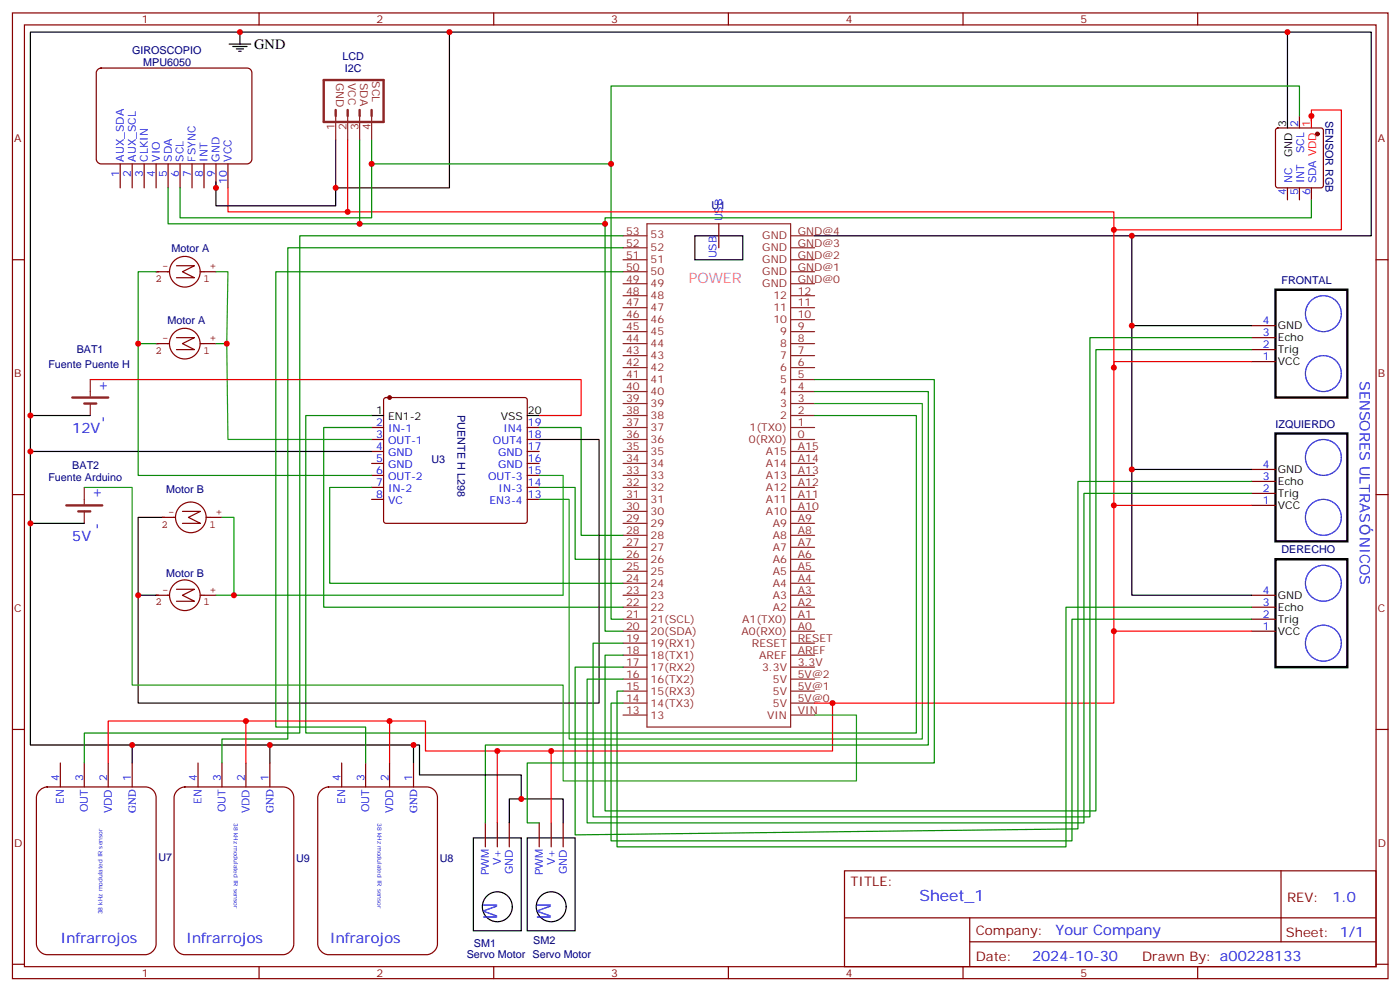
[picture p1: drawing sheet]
<svg xmlns="http://www.w3.org/2000/svg" width="413mm" height="292mm" viewBox="0 0 413 292" stroke-linecap="round" stroke-linejoin="round" font-family="sans-serif">
<g fill="none" stroke="#870000" stroke-width=".35">
<path d="M3.7 3.8h405.3v284.3h-405.3zM7.2 7.3h398.3v277.3h-398.3zM76.3 3.8v3.5M145.5 3.8v3.5M214.6 3.8v3.5M283.8 3.8v3.5M352.9 3.8v3.5M376.1 37.9l.5-.2h12.7l.5 .2 .2 .5v16.2l-.3 .5-.4 .2h-12.7l-.5-.2-.3-.5v-16.2zM382.9 34.1v3.6M379.4 55.3v3.5M382.9 55.3v3.5M386.4 55.3v3.5"/>
<path d="M3.7 76.5h3.5M211.8 65.9v7.1M405.5 76.5h3.5M368.8 99.4h7M368.8 95.9h7M113.3 117.3l.4-.2h41l.5 .2 .2 .5v35.6l-.3 .5-.4 .2h-41l-.5-.2-.2-.5v-35.6zM368.8 106.5h7M368.8 102.9h7M109.5 125.9h3.5M109.5 129.4h3.5M109.5 132.9h3.5M109.5 136.5h3.5"/>
<path d="M109.5 140h3.5M155.4 125.9h3.5M155.4 129.4h3.5M155.4 132.9h3.5M155.4 136.5h3.5M155.4 140h3.5M368.8 138.2h7M3.7 145.6h3.5M109.5 143.5h3.5M109.5 147h3.5M155.4 143.5h3.5M155.4 147h3.5"/>
<path d="M368.8 148.8h7M368.8 145.3h7M368.8 141.7h7M405.5 145.6h3.5M368.8 178.8h7M368.8 175.3h7M368.8 185.8h7M368.8 182.3h7M3.7 214.8h3.5M405.5 214.8h3.5M248.8 256.4h156.7v28.2h-156.7zM377.5 256.4v20.9"/>
<path d="M248.9 270.2h156.5M285.8 277.3h119.6M285.8 270.2v14.2M3.7 283.9h3.5M76.3 284.6v3.5M145.5 284.6v3.5M214.6 284.6v3.5M283.8 284.6v3.5M352.9 284.6v3.5M405.5 283.9h3.5"/>
</g>
<g fill="none" stroke="#8c2424" stroke-width=".35">
<path d="M98.9 34.1v7.1M102.4 34.1v7.1M106 34.1v7.1M109.5 34.1v7.1M183.6 69.4h7M183.6 76.5h7M183.6 73h7M190.6 65.9h42.4v148.2h-42.4zM233 69.4h7M233 76.5h7M233 73h7M183.6 97.6h7"/>
<path d="M183.6 94.1h7M183.6 90.6h7M183.6 87.1h7M183.6 83.5h7M183.6 80h7M233 97.6h7M233 94.1h7M233 90.6h7M233 87.1h7M233 83.5h7M233 80h7M183.6 118.8h7"/>
<path d="M183.6 115.3h7M183.6 111.8h7M183.6 108.2h7M183.6 104.7h7M183.6 101.2h7M233 118.8h7M233 115.3h7M233 111.8h7M233 108.2h7M233 104.7h7M233 101.2h7M183.6 140h7"/>
<path d="M183.6 136.5h7M183.6 132.9h7M183.6 125.9h7M183.6 122.3h7M183.6 129.4h7M233 140h7M233 136.5h7M233 132.9h7M233 125.9h7M233 122.3h7M233 129.4h7M183.6 157.6h7"/>
<path d="M183.6 154.1h7M183.6 150.6h7M183.6 147h7M183.6 143.5h7M233 157.6h7M233 154.1h7M233 150.6h7M233 147h7M233 143.5h7M183.6 178.8h7M183.6 175.3h7M183.6 171.7h7"/>
<path d="M183.6 168.2h7M183.6 164.7h7M183.6 161.1h7M233 178.8h7M233 175.3h7M233 171.7h7M233 168.2h7M233 164.7h7M233 161.1h7M183.6 189.4h7M183.6 185.8h7M183.6 182.3h7"/>
<path d="M183.6 200h7M183.6 196.4h7M183.6 192.9h7M233 189.4h7M233 185.8h7M233 182.3h7M233 200h7M233 196.4h7M233 192.9h7M183.6 207h7M183.6 203.5h7M183.6 210.5h7"/>
<path d="M233 207h7M233 203.5h7M233 210.5h7"/>
</g>
<g fill="none" stroke="#000" stroke-width=".35">
<path d="M67.5 13h6.4M68.6 13.7h4.2M69.6 14.4h2.2M70.3 15.1h.7M70.7 9.5v3.5M379.4 9.5v28.2M204.8 69.4h14.1v7.1h-14.1zM240 69.4h164.1v-59.9h-395.1v123.4h100.5M333.5 69.4v26.5h35.3M333.5 95.9v42.3h35.3M109.5 122.3h3.5M155.4 122.3h3.5"/>
<path d="M333.5 138.2v37.1h35.3M40.7 175.3h5.3"/>
</g>
<g fill="#870000" stroke="#870000" stroke-width=".35">
<circle cx="114.8" cy="117.1" r=".53"/>
<circle cx="388.2" cy="39.4" r=".53"/>
</g>
<g fill="none" stroke="#008700" stroke-width=".35">
<path d="M382.9 34.1v-8.8h-202.8v157h3.5M106 41.2v24.7h72.3M109.5 41.2v7.1h70.6M386.4 58.8v5.3h-208.1v121.7h5.3M368.8 99.4h-47.6v141.1h-146.4v-51.1h8.8M40.7 101.2h5.3M63.6 101.2h3.2M368.8 102.9h-45.9v135.9h-144.6v-45.9h5.3M109.5 125.9h-14.1v52.9h88.2M158.9 125.9h12.3v31.7h12.4M158.9 143.5h10.6v21.2h14.1M368.8 145.3h-49.4v97h-146.4v-42.3h10.6"/>
<path d="M368.8 141.7h-51.2v102.4l-148.1 1.7v-49.4h14.1M368.8 178.8h-54.7v70.5h-132.3v-45.8h1.8M368.8 182.3h-52.9v65.3h-135.8v-40.6h3.5"/>
</g>
<path d="M46 80h-5.3v60h68.8M109.5 122.3h-19.4v93.5h179.9v-93.5h-30" fill="none" stroke="#090" stroke-width=".35"/>
<path d="M63.6 80h3.6l-.4 21.2 .4 28.2h42.3M240 118.8h31.8v98.8h-104.1v-70.6h-8.8" fill="none" stroke="#390" stroke-width=".35"/>
<g fill="none" stroke="#850000" stroke-width=".35">
<path d="M52 78.2h5.3l-3.5 1.8 3.5 1.8h-5.3M54.5 75.5a4.5 4.5 0 0 1 4 6.5 4.5 4.5 0 0 1-7.6 .8 4.5 4.5 0 0 1 2.6-7.2l.8-.1M46 80h4M52 99.4h5.3l-3.5 1.8 3.5 1.7h-5.3M54.5 96.7a4.5 4.5 0 0 1 4 6.5 4.5 4.5 0 0 1-7.6 .8 4.5 4.5 0 0 1 2.6-7.2l.8-.1M59 80h4.6M46 101.2h4M59 101.2h4.6M47.8 152.3h3.9M53.8 150.6h5.3l-3.6 1.7 3.6 1.8h-5.3M56.2 147.8a4.5 4.5 0 0 1 4.1 6.5 4.5 4.5 0 0 1-7.6 .8 4.5 4.5 0 0 1 2.5-7.2l.8-.1M60.7 152.3h4.7"/>
<path d="M46 175.3h4M52 173.5h5.3l-3.5 1.8 3.5 1.7h-5.3M54.5 170.7a4.5 4.5 0 0 1 4 6.5 4.5 4.5 0 0 1-7.6 .9 4.5 4.5 0 0 1 2.6-7.2l.8-.2M59 175.3h4.6"/>
</g>
<path d="M65.4 152.3h3.5v23h-5.3" fill="none" stroke="#0c0" stroke-width=".35"/>
<path d="M132.4 9.5v45.8h-33.5v-14.1M158.9 129.4h17.6v77.6h-135.8v-54.7h7.1" fill="none" stroke="#300" stroke-width=".35"/>
<path d="M375.8 85.3h21.2v31.8h-21.2zM375.8 127.6h21.2v31.8h-21.2zM375.8 164.7h21.2v31.7h-21.2z" fill="none" stroke="#000" stroke-width=".71"/>
<g fill="none" stroke="#00f" stroke-width=".35">
<circle cx="390" cy="92.4" r="5.3"/>
<circle cx="390" cy="110" r="5.3"/>
<circle cx="390" cy="134.7" r="5.3"/>
<circle cx="390" cy="152.3" r="5.3"/>
<circle cx="390" cy="171.7" r="5.3"/>
<circle cx="390" cy="189.4" r="5.3"/>
</g>
<path d="M386.4 35.9v-3.5h8.9v35.3h-67.1v40.5M386.4 34.1v3.6M102.4 41.2v21.2h225.8v5.3M368.8 106.5h-40.6v100.5h-88.2M328.2 148.8h40.6M328.2 185.8h40.6" fill="none" stroke="#f00" stroke-width=".35"/>
<path d="M95.4 23.6h17.6v12.3h-17.6zM98.9 32.4v1.7M102.4 32.4v1.7M106 32.4v1.7M109.5 32.4v1.7" fill="none" stroke="#8c2424" stroke-width=".71"/>
<path d="M11.5 232.9a3.4 3.4 0 0 1 2.4-1.2h28.9a3.2 3.2 0 0 1 3.2 3.2v43a3.4 3.4 0 0 1-3.2 3.2h-28.9a3.4 3.4 0 0 1-3.2-3.2v-43l.1-.7z" fill="#fff" stroke="#870000" stroke-width=".35"/>
<path d="M17.8 224.6v7.1M24.8 224.6v7.1M31.9 224.6v7.1M38.9 224.6v7.1" fill="none" stroke="#870000" stroke-width=".35"/>
<path d="M94.4 232.9a3.4 3.4 0 0 1 2.4-1.2h28.9a3.2 3.2 0 0 1 3.2 3.2v43a3.4 3.4 0 0 1-3.2 3.2h-28.9a3.4 3.4 0 0 1-3.2-3.2v-43l.1-.7z" fill="#fff" stroke="#870000" stroke-width=".35"/>
<path d="M100.7 224.6v7.1M107.7 224.6v7.1M114.8 224.6v7.1M121.8 224.6v7.1" fill="none" stroke="#870000" stroke-width=".35"/>
<path d="M52.1 232.9a3.4 3.4 0 0 1 2.4-1.2h28.9a3.2 3.2 0 0 1 3.2 3.2v43a3.4 3.4 0 0 1-3.2 3.2h-28.9a3.4 3.4 0 0 1-3.2-3.2v-43l.1-.7z" fill="#fff" stroke="#870000" stroke-width=".35"/>
<path d="M58.3 224.6v7.1M65.4 224.6v7.1M72.5 224.6v7.1M79.5 224.6v7.1" fill="none" stroke="#870000" stroke-width=".35"/>
<path d="M9 132.9v86.5h112.8v5.2" fill="none" stroke="#000" stroke-width=".35"/>
<path d="M158.9 140h7v35.3h-97" fill="none" stroke="#0c0" stroke-width=".35"/>
<path d="M183.6 69.4h-95.3v146.4h-63.5v8.8M183.6 73h-98.8v144.6h-19.4v7M183.6 80h-102.3v134.1h26.4v10.5M109.5 143.5h-12.3v28.2h86.4" fill="none" stroke="#008700" stroke-width=".35"/>
<path d="M28.7 20.6l1.1-.6h43a1.41 1.41 0 0 1 1.4 1.4v25.4a1.51 1.51 0 0 1-1.4 1.5h-43a1.51 1.51 0 0 1-1.4-1.5v-25.4z" fill="#fff" stroke="#800000" stroke-width=".35"/>
<g fill="none" stroke="#870000" stroke-width=".35">
<path d="M35.4 48.3v7M38.9 48.3v7M42.5 48.3v7M46 48.3v7M49.5 48.3v7M53.1 48.3v7M56.6 48.3v7M60.1 48.3v7M63.6 48.3v7M67.2 48.3v7M143 242.3v7M146.5 242.3v7"/>
<path d="M150.1 242.3v7M158.9 242.3v7M162.4 242.3v7M165.9 242.3v7"/>
</g>
<path d="M67.2 55.3v7.1h35.2M26.6 111.8h144.6v10.5h-12.3M72.5 212.3v12.3M114.8 212.3v12.3M245.3 207v14.1h-119.9v-8.8h-93.5v12.3M146.5 221.1v21.2M162.4 221.1v21.2" fill="none" stroke="#f00" stroke-width=".35"/>
<g fill="none" stroke="#000" stroke-width=".35">
<path d="M63.6 53.6v7h35.3v-5.3M9 122.3h17.6M9 154.1h15.8M38.9 219.4v5.2M121.8 219.4h1.8v8.8h30v7M139.5 246.7h14.1v27.3h-14.1zM150.1 242.3v-7.1h15.8v7.1M155.4 246.7h14.1v27.3h-14.1z"/>
<circle cx="146.5" cy="267" r="4.4"/>
<circle cx="162.4" cy="267" r="4.4"/>
</g>
<path d="M49.5 55.3v10.6h56.5M109.5 48.3v15.8h-56.4v-8.8M240 115.3h33.5v104.1h-130.5v22.9M240 111.8h35.3v112.8h-119.9v17.7h3.5" fill="none" stroke="#008700" stroke-width=".35"/>
<path d="M79.5 219.4v5.2" fill="none" stroke="#300" stroke-width=".35"/>
<path d="M21.3 117.1h10.6M24.8 118.8h3.6M19.5 148.8h10.6M23.1 150.6h3.5" fill="none" stroke="#8c2424" stroke-width=".71"/>
<path d="M26.6 111.8v4.9M26.6 118.8v3.5M24.8 143.5v4.9M24.8 150.6v3.5" fill="none" stroke="#8c2424" stroke-width=".35"/>
<path d="M24.8 143.5h14.1v58.2h127v28.2h86.5v-19.4h-12.4" fill="none" stroke="#390" stroke-width=".35"/>
<g fill="#c00">
<circle cx="40.7" cy="101.2" r=".88"/>
<circle cx="40.7" cy="175.3" r=".88"/>
<circle cx="333.5" cy="95.9" r=".88"/>
<circle cx="333.5" cy="138.2" r=".88"/>
<circle cx="328.2" cy="148.8" r=".88"/>
<circle cx="328.2" cy="185.8" r=".88"/>
<circle cx="386.4" cy="34.1" r=".88"/>
<circle cx="328.2" cy="108.2" r=".88"/>
<circle cx="379.4" cy="9.5" r=".88"/>
<circle cx="132.4" cy="9.5" r=".88"/>
<circle cx="328.2" cy="67.7" r=".88"/>
<circle cx="180.1" cy="48.3" r=".88"/>
<circle cx="178.3" cy="65.9" r=".88"/>
<circle cx="9" cy="132.9" r=".88"/>
<circle cx="70.7" cy="9.5" r=".88"/>
<circle cx="66.8" cy="101.2" r=".88"/>
<circle cx="68.9" cy="175.3" r=".88"/>
<circle cx="102.4" cy="62.4" r=".88"/>
<circle cx="98.9" cy="55.3" r=".88"/>
<circle cx="63.6" cy="55.3" r=".88"/>
<circle cx="106" cy="65.9" r=".88"/>
<circle cx="109.5" cy="48.3" r=".88"/>
<circle cx="333.5" cy="69.4" r=".88"/>
<circle cx="79.5" cy="219.4" r=".88"/>
<circle cx="38.9" cy="219.4" r=".88"/>
<circle cx="245.3" cy="207" r=".88"/>
<circle cx="114.8" cy="212.3" r=".88"/>
<circle cx="72.5" cy="212.3" r=".88"/>
<circle cx="9" cy="122.3" r=".88"/>
<circle cx="9" cy="154.1" r=".88"/>
<circle cx="146.5" cy="221.1" r=".88"/>
<circle cx="162.4" cy="221.1" r=".88"/>
<circle cx="121.8" cy="219.4" r=".88"/>
<circle cx="153.6" cy="235.2" r=".88"/>
</g>
<g font-size="5.6" fill="#00f">
<text x="142.4" y="265.7" transform="rotate(90 142.4 265.7)">M</text>
<text x="158.3" y="265.7" transform="rotate(90 158.3 265.7)">M</text>
</g>
<text font-size="4.6" fill="#00f" x="270.9" y="265.4">Sheet_1</text>
<text font-size="4.2" x="74.9" y="14.4">GND</text>
<text font-size="4.2" fill="#f0f" x="202.9" y="83.2">POWER</text>
<g font-size="4.2" fill="#00f">
<text x="29.4" y="111.8" transform="rotate(90 29.4 111.8)">+</text>
<text x="400.7" y="112.2" transform="rotate(90 400.7 112.2)">SENSORES ULTRAS</text>
<text x="29.4" y="122.3" transform="rotate(90 29.4 122.3)">-</text>
<text x="21.3" y="127.6">12V</text>
<text x="27.6" y="143.5" transform="rotate(90 27.6 143.5)">+</text>
<text x="27.6" y="154.1" transform="rotate(90 27.6 154.1)">-</text>
<text x="21.3" y="159.4">5V</text>
<text x="400.7" y="158.1" transform="rotate(90 400.7 158.1)">NICOS</text>
<text x="392.6" y="265.7">1.0</text>
<text x="311" y="275.2">Your Company</text>
<text x="17.8" y="277.6">Infrarrojos</text>
<text x="54.8" y="277.6">Infrarrojos</text>
<text x="97.2" y="277.6">Infrarojos</text>
<text x="304.1" y="283">2024-10-30</text>
</g>
<g font-size="3.9" fill="#800">
<text x="250.6" y="261">TITLE:</text>
<text x="379.2" y="265.7">REV:</text>
<text x="287.5" y="275.2">Company:</text>
<text x="378.9" y="275.8">Sheet: 1/1</text>
<text x="287.5" y="282.9">Date:</text>
<text x="336.6" y="282.9">Drawn By: a00228133</text>
</g>
<g font-size="3.2" fill="#800">
<text x="41.8" y="6.8">1</text>
<text x="110.9" y="6.8">2</text>
<text x="180.1" y="6.8">3</text>
<text x="249.2" y="6.8">4</text>
<text x="318.3" y="6.8">5</text>
<text x="4.2" y="41.9">A</text>
<text x="406" y="41.9">A</text>
<text x="4.2" y="111.1">B</text>
<text x="406" y="111.1">B</text>
<text x="4.2" y="180.2">C</text>
<text x="406" y="180.2">C</text>
<text x="4.2" y="249.3">D</text>
<text x="406" y="249.3">D</text>
<text x="41.8" y="287.6">1</text>
<text x="110.9" y="287.6">2</text>
<text x="180.1" y="287.6">3</text>
<text x="249.2" y="287.6">4</text>
<text x="318.3" y="287.6">5</text>
</g>
<g font-size="3.2" fill="#000080">
<text x="38.9" y="15.9">GIROSCOPIO</text>
<text x="100.9" y="17.6">LCD</text>
<text x="42.2" y="19.4">MPU6050</text>
<text x="101.6" y="21.2">I2C</text>
<text x="390.6" y="35.5" transform="rotate(90 390.6 35.5)">SENSOR RGB</text>
<text x="209.7" y="61.7">U1</text>
<text x="50.6" y="74.1">Motor A</text>
<text x="377.6" y="83.5">FRONTAL</text>
<text x="49.4" y="95.3">Motor A</text>
<text x="22.6" y="104">BAT1</text>
<text x="14.3" y="108.2">Fuente Puente H</text>
<text x="134.8" y="122.2" transform="rotate(90 134.8 122.2)">PUENTE H L298</text>
<text x="375.8" y="125.9">IZQUIERDO</text>
<text x="127.1" y="136.5">U3</text>
<text x="14.3" y="141.7">Fuente Arduino</text>
<text x="21.3" y="138.2">BAT2</text>
<text x="49" y="145.3">Motor B</text>
<text x="377.6" y="162.9">DERECHO</text>
<text x="49" y="170">Motor B</text>
<text x="46.7" y="253.4">U7</text>
<text x="87.3" y="253.7">U9</text>
<text x="129.6" y="253.7">U8</text>
<text x="139.6" y="278.7">SM1</text>
<text x="157.1" y="277.9">SM2</text>
<text x="137.5" y="282.2">Servo Motor Servo Motor</text>
</g>
<g font-size="3.2" fill="#8d2323">
<text x="109.6" y="23.9" transform="rotate(90 109.6 23.9)">SCL</text>
<text x="99" y="24.4" transform="rotate(90 99 24.4)">GND</text>
<text x="102.6" y="24.4" transform="rotate(90 102.6 24.4)">VCC</text>
<text x="106.1" y="24.4" transform="rotate(90 106.1 24.4)">SDA</text>
<text x="98.6" y="38.3" transform="rotate(-90 98.6 38.3)">1</text>
<text x="102.1" y="38.3" transform="rotate(-90 102.1 38.3)">2</text>
<text x="105.6" y="38.3" transform="rotate(-90 105.6 38.3)">3</text>
<text x="109.1" y="38.3" transform="rotate(-90 109.1 38.3)">4</text>
<text x="184.5" y="69.1">53</text>
<text x="191.7" y="70.1">53</text>
<text x="224.6" y="70.5">GND</text>
<text x="235.1" y="69.1">GND@4</text>
<text x="184.5" y="72.6">52</text>
<text x="184.5" y="76.1">51</text>
<text x="191.7" y="74">52</text>
<text x="191.7" y="77.5">51</text>
<text x="224.6" y="77.5">GND</text>
<text x="224.6" y="74">GND</text>
<text x="235.1" y="76.1">GND@2</text>
<text x="235.1" y="72.6">GND@3</text>
<text x="184.5" y="79.7">50</text>
<text x="184.5" y="83.2">49</text>
<text x="191.7" y="81.1">50</text>
<text x="224.6" y="81.1">GND</text>
<text x="235.1" y="83.2">GND@0</text>
<text x="235.1" y="79.7">GND@1</text>
<text x="184.5" y="86.7">48</text>
<text x="191.7" y="88.1">48</text>
<text x="191.7" y="84.6">49</text>
<text x="224.6" y="84.6">GND</text>
<text x="227.9" y="88.1">12</text>
<text x="235.1" y="86.7">12</text>
<text x="184.5" y="93.8">46</text>
<text x="184.5" y="90.2">47</text>
<text x="191.7" y="95.2">46</text>
<text x="191.7" y="91.7">47</text>
<text x="227.9" y="95.2">10</text>
<text x="227.9" y="91.7">11</text>
<text x="235.1" y="93.8">10</text>
<text x="235.1" y="90.2">11</text>
<text x="184.5" y="100.8">44</text>
<text x="184.5" y="97.3">45</text>
<text x="191.7" y="98.7">45</text>
<text x="229.9" y="98.7">9</text>
<text x="235.1" y="100.8">8</text>
<text x="235.1" y="97.3">9</text>
<text x="184.5" y="107.9">42</text>
<text x="184.5" y="104.4">43</text>
<text x="191.7" y="105.8">43</text>
<text x="191.7" y="102.2">44</text>
<text x="229.9" y="105.8">7</text>
<text x="229.9" y="102.2">8</text>
<text x="235.1" y="107.9">6</text>
<text x="235.1" y="104.4">7</text>
<text x="184.5" y="111.4">41</text>
<text x="191.7" y="112.8">41</text>
<text x="191.7" y="109.3">42</text>
<text x="229.9" y="112.8">5</text>
<text x="229.9" y="109.3">6</text>
<text x="235.1" y="111.4">5</text>
<text x="184.5" y="114.9">40</text>
<text x="184.5" y="118.5">39</text>
<text x="191.7" y="116.3">40</text>
<text x="191.7" y="119.9">39</text>
<text x="229.9" y="119.9">3</text>
<text x="229.9" y="116.3">4</text>
<text x="235.1" y="118.5">3</text>
<text x="235.1" y="114.9">4</text>
<text x="184.5" y="125.5">37</text>
<text x="184.5" y="122">38</text>
<text x="191.7" y="123.4">38</text>
<text x="229.9" y="123.4">2</text>
<text x="235.1" y="125.5">1</text>
<text x="235.1" y="122">2</text>
<text x="184.5" y="129">36</text>
<text x="191.7" y="130.5">36</text>
<text x="191.7" y="126.9">37</text>
<text x="220.6" y="130.5">0(RX0)</text>
<text x="220.9" y="126.9">1(TX0)</text>
<text x="235.1" y="129">0</text>
<text x="184.5" y="136.1">34</text>
<text x="184.5" y="132.6">35</text>
<text x="191.7" y="137.5">34</text>
<text x="191.7" y="134">35</text>
<text x="225.7" y="137.5">A14</text>
<text x="225.7" y="134">A15</text>
<text x="235.1" y="136.1">A14</text>
<text x="235.1" y="132.6">A15</text>
<text x="184.5" y="143.2">32</text>
<text x="184.5" y="139.6">33</text>
<text x="191.7" y="141">33</text>
<text x="225.7" y="141">A13</text>
<text x="235.1" y="143.2">A12</text>
<text x="235.1" y="139.6">A13</text>
<text x="184.5" y="146.7">31</text>
<text x="191.7" y="148.1">31</text>
<text x="191.7" y="144.6">32</text>
<text x="225.7" y="148.1">A11</text>
<text x="225.7" y="144.6">A12</text>
<text x="235.1" y="146.7">A11</text>
<text x="184.5" y="153.7">29</text>
<text x="184.5" y="150.2">30</text>
<text x="191.7" y="155.2">29</text>
<text x="191.7" y="151.6">30</text>
<text x="225.7" y="151.6">A10</text>
<text x="227.7" y="155.2">A9</text>
<text x="235.1" y="153.7">A9</text>
<text x="235.1" y="150.2">A10</text>
<text x="184.5" y="160.8">27</text>
<text x="184.5" y="157.3">28</text>
<text x="191.7" y="158.7">28</text>
<text x="227.7" y="158.7">A8</text>
<text x="235.1" y="160.8">A7</text>
<text x="235.1" y="157.3">A8</text>
<text x="184.5" y="167.9">25</text>
<text x="184.5" y="164.3">26</text>
<text x="191.7" y="165.7">26</text>
<text x="191.7" y="162.2">27</text>
<text x="227.7" y="165.7">A6</text>
<text x="227.7" y="162.2">A7</text>
<text x="235.1" y="167.9">A5</text>
<text x="235.1" y="164.3">A6</text>
<text x="184.5" y="171.4">24</text>
<text x="191.7" y="172.8">24</text>
<text x="191.7" y="169.3">25</text>
<text x="227.7" y="172.8">A4</text>
<text x="227.7" y="169.3">A5</text>
<text x="235.1" y="171.4">A4</text>
<text x="184.5" y="178.4">22</text>
<text x="184.5" y="174.9">23</text>
<text x="191.7" y="179.8">22</text>
<text x="191.7" y="176.3">23</text>
<text x="227.7" y="179.8">A2</text>
<text x="227.7" y="176.3">A3</text>
<text x="235.1" y="178.4">A2</text>
<text x="235.1" y="174.9">A3</text>
<text x="184.5" y="182">21</text>
<text x="184.5" y="185.5">20</text>
<text x="191.7" y="183.4">21(SCL)</text>
<text x="218.7" y="183.4">A1(TX0)</text>
<text x="235.1" y="185.5">A0</text>
<text x="235.1" y="182">A1</text>
<text x="184.5" y="189">19</text>
<text x="191.7" y="186.9">20(SDA)</text>
<text x="191.7" y="190.4">19(RX1)</text>
<text x="218.5" y="186.9">A0(RX0)</text>
<text x="221.6" y="190.4">RESET</text>
<text x="235.1" y="189">RESET</text>
<text x="184.5" y="196.1">17</text>
<text x="184.5" y="192.5">18</text>
<text x="191.7" y="197.5">17(RX2)</text>
<text x="191.7" y="194">18(TX1)</text>
<text x="223.7" y="194">AREF</text>
<text x="224.6" y="197.5">3.3V</text>
<text x="235.1" y="196.1">3.3V</text>
<text x="235.1" y="192.5">AREF</text>
<text x="184.5" y="199.6">16</text>
<text x="184.5" y="203.1">15</text>
<text x="191.7" y="201">16(TX2)</text>
<text x="227.7" y="201">5V</text>
<text x="235.1" y="203.1">5V@1</text>
<text x="235.1" y="199.6">5V@2</text>
<text x="184.5" y="206.7">14</text>
<text x="191.7" y="204.5">15(RX3)</text>
<text x="191.7" y="208.1">14(TX3)</text>
<text x="227.7" y="208.1">5V</text>
<text x="227.7" y="204.5">5V</text>
<text x="235.1" y="206.7">5V@0</text>
<text x="184.5" y="210.2">13</text>
<text x="191.7" y="211.6">13</text>
<text x="226" y="211.6">VIN</text>
<text x="235.1" y="210.2">VIN</text>
</g>
<g font-size="3.2">
<text x="379" y="37.5" transform="rotate(-90 379 37.5)">3</text>
<text x="380.8" y="46.3" transform="rotate(-90 380.8 46.3)">GND</text>
<text x="376.6" y="100.5">Echo</text>
<text x="376.6" y="96.9">GND</text>
<text x="376.6" y="107.5">VCC</text>
<text x="376.6" y="104">Trig</text>
<text x="110.8" y="122">1</text>
<text x="114.3" y="123.8">EN1-2</text>
<text x="147.6" y="123.8">VSS</text>
<text x="155.5" y="122">20</text>
<text x="376.6" y="142.8">Echo</text>
<text x="376.6" y="139.3">GND</text>
<text x="376.6" y="149.9">VCC</text>
<text x="376.6" y="146.3">Trig</text>
<text x="376.6" y="179.8">Echo</text>
<text x="376.6" y="176.3">GND</text>
<text x="376.6" y="183.4">Trig</text>
<text x="376.6" y="186.9">VCC</text>
</g>
<g font-size="3.2" fill="#00f">
<text x="382.6" y="37.5" transform="rotate(-90 382.6 37.5)">2</text>
<text x="36.5" y="47.6" transform="rotate(-90 36.5 47.6)">AUX_SDA</text>
<text x="40" y="47.6" transform="rotate(-90 40 47.6)">AUX_SCL</text>
<text x="43.5" y="47.6" transform="rotate(-90 43.5 47.6)">CLKIN</text>
<text x="47.1" y="47.6" transform="rotate(-90 47.1 47.6)">VIO</text>
<text x="50.6" y="47.6" transform="rotate(-90 50.6 47.6)">SDA</text>
<text x="54.1" y="47.6" transform="rotate(-90 54.1 47.6)">SCL</text>
<text x="57.6" y="47.6" transform="rotate(-90 57.6 47.6)">FSYNC</text>
<text x="61.2" y="47.6" transform="rotate(-90 61.2 47.6)">INT</text>
<text x="64.7" y="47.6" transform="rotate(-90 64.7 47.6)">GND</text>
<text x="68.2" y="47.6" transform="rotate(-90 68.2 47.6)">VCC</text>
<text x="384.3" y="45.1" transform="rotate(-90 384.3 45.1)">SCL</text>
<text x="35.1" y="52" transform="rotate(-90 35.1 52)">1</text>
<text x="38.6" y="52" transform="rotate(-90 38.6 52)">2</text>
<text x="42.1" y="52" transform="rotate(-90 42.1 52)">3</text>
<text x="45.6" y="52" transform="rotate(-90 45.6 52)">4</text>
<text x="49.2" y="52" transform="rotate(-90 49.2 52)">5</text>
<text x="52.7" y="52" transform="rotate(-90 52.7 52)">6</text>
<text x="56.2" y="52" transform="rotate(-90 56.2 52)">7</text>
<text x="59.8" y="52" transform="rotate(-90 59.8 52)">8</text>
<text x="63.3" y="52" transform="rotate(-90 63.3 52)">9</text>
<text x="66.8" y="54.1" transform="rotate(-90 66.8 54.1)">10</text>
<text x="379" y="57.5" transform="rotate(-90 379 57.5)">4</text>
<text x="380.8" y="54" transform="rotate(-90 380.8 54)">NC</text>
<text x="382.6" y="57.5" transform="rotate(-90 382.6 57.5)">5</text>
<text x="384.3" y="54" transform="rotate(-90 384.3 54)">INT</text>
<text x="386.1" y="57.5" transform="rotate(-90 386.1 57.5)">6</text>
<text x="387.8" y="54" transform="rotate(-90 387.8 54)">SDA VDD</text>
<text x="212.9" y="65.2" transform="rotate(-90 212.9 65.2)">USB</text>
<text x="211.1" y="76.1" transform="rotate(-90 211.1 76.1)">USB</text>
<text x="372.1" y="95.5">4</text>
<text x="372.1" y="99.1">3</text>
<text x="372.1" y="106.1">1</text>
<text x="372.1" y="102.6">2</text>
<text x="110.8" y="125.5">2</text>
<text x="155.5" y="125.5">19</text>
<text x="110.8" y="129">3</text>
<text x="114.3" y="127.3">IN-1</text>
<text x="114.3" y="130.8">OUT-1</text>
<text x="145.3" y="130.8">OUT4</text>
<text x="148.3" y="127.3">IN4</text>
<text x="155.5" y="129">18</text>
<text x="110.8" y="132.6">4</text>
<text x="110.8" y="136.1">5</text>
<text x="114.3" y="134.3">GND</text>
<text x="114.3" y="137.9">GND</text>
<text x="146.8" y="137.9">GND</text>
<text x="146.8" y="134.3">GND</text>
<text x="155.5" y="136.1">16</text>
<text x="155.5" y="132.6">17</text>
<text x="372.1" y="137.9">4</text>
<text x="110.8" y="139.6">6</text>
<text x="110.8" y="143.2">7</text>
<text x="114.3" y="141.4">OUT-2</text>
<text x="143.8" y="141.4">OUT-3</text>
<text x="155.5" y="143.2">14</text>
<text x="155.5" y="139.6">15</text>
<text x="372.1" y="141.4">3</text>
<text x="110.8" y="146.7">8</text>
<text x="114.3" y="144.9">IN-2</text>
<text x="114.3" y="148.4">VC</text>
<text x="144.2" y="148.4">EN3-4</text>
<text x="146.9" y="144.9">IN-3</text>
<text x="155.5" y="146.7">13</text>
<text x="372.1" y="148.4">1</text>
<text x="372.1" y="144.9">2</text>
<text x="372.1" y="178.4">3</text>
<text x="372.1" y="174.9">4</text>
<text x="372.1" y="185.5">1</text>
<text x="372.1" y="182">2</text>
<text x="17.4" y="229.9" transform="rotate(-90 17.4 229.9)">4</text>
<text x="24.5" y="229.9" transform="rotate(-90 24.5 229.9)">3</text>
<text x="31.5" y="229.9" transform="rotate(-90 31.5 229.9)">2</text>
<text x="38.6" y="229.9" transform="rotate(-90 38.6 229.9)">1</text>
<text x="58" y="229.9" transform="rotate(-90 58 229.9)">4</text>
<text x="65.1" y="229.9" transform="rotate(-90 65.1 229.9)">3</text>
<text x="72.1" y="229.9" transform="rotate(-90 72.1 229.9)">2</text>
<text x="79.2" y="229.9" transform="rotate(-90 79.2 229.9)">1</text>
<text x="100.3" y="229.9" transform="rotate(-90 100.3 229.9)">4</text>
<text x="107.4" y="229.9" transform="rotate(-90 107.4 229.9)">3</text>
<text x="114.4" y="229.9" transform="rotate(-90 114.4 229.9)">2</text>
<text x="121.5" y="229.9" transform="rotate(-90 121.5 229.9)">1</text>
<text x="18.8" y="236.8" transform="rotate(-90 18.8 236.8)">EN</text>
<text x="25.9" y="239.2" transform="rotate(-90 25.9 239.2)">OUT</text>
<text x="32.9" y="239.5" transform="rotate(-90 32.9 239.5)">VDD</text>
<text x="40" y="239.3" transform="rotate(-90 40 239.3)">GND</text>
<text x="59.4" y="236.8" transform="rotate(-90 59.4 236.8)">EN</text>
<text x="66.5" y="239.2" transform="rotate(-90 66.5 239.2)">OUT</text>
<text x="73.5" y="239.5" transform="rotate(-90 73.5 239.5)">VDD</text>
<text x="80.6" y="239.3" transform="rotate(-90 80.6 239.3)">GND</text>
<text x="101.7" y="236.8" transform="rotate(-90 101.7 236.8)">EN</text>
<text x="108.8" y="239.2" transform="rotate(-90 108.8 239.2)">OUT</text>
<text x="115.9" y="239.5" transform="rotate(-90 115.9 239.5)">VDD</text>
<text x="122.9" y="239.3" transform="rotate(-90 122.9 239.3)">GND</text>
<text x="144.1" y="257.8" transform="rotate(-90 144.1 257.8)">PWM</text>
<text x="147.6" y="254.8" transform="rotate(-90 147.6 254.8)">V+</text>
<text x="151.1" y="257.3" transform="rotate(-90 151.1 257.3)">GND</text>
<text x="159.9" y="257.8" transform="rotate(-90 159.9 257.8)">PWM</text>
<text x="163.5" y="254.8" transform="rotate(-90 163.5 254.8)">V+</text>
<text x="167" y="257.3" transform="rotate(-90 167 257.3)">GND</text>
</g>
<text font-size="3.2" fill="#f00" x="386.1" y="37.5" transform="rotate(-90 386.1 37.5)">1</text>
<g font-size="3.2" fill="#840000">
<text x="45.9" y="83">2</text>
<text x="47.8" y="79.3">-</text>
<text x="60" y="83">1</text>
<text x="61.9" y="79.3">+</text>
<text x="47.8" y="100.5">-</text>
<text x="61.9" y="100.5">+</text>
<text x="45.9" y="104.2">2</text>
<text x="60" y="104.2">1</text>
<text x="47.6" y="155.3">2</text>
<text x="49.5" y="151.6">-</text>
<text x="61.7" y="155.3">1</text>
<text x="63.6" y="151.6">+</text>
<text x="45.9" y="178.3">2</text>
<text x="47.8" y="174.6">-</text>
<text x="60" y="178.3">1</text>
<text x="61.9" y="174.6">+</text>
</g>
<g font-size="1.8" fill="#00f">
<text x="68.9" y="242.3" transform="rotate(90 68.9 242.3)">38 kHz modulated IR sensor</text>
<text x="111.3" y="242.3" transform="rotate(90 111.3 242.3)">38 kHz modulated IR sensor</text>
<text x="30.2" y="269.2" transform="rotate(-90 30.2 269.2)">38 kHz modulated IR sensor</text>
</g>
</svg>
